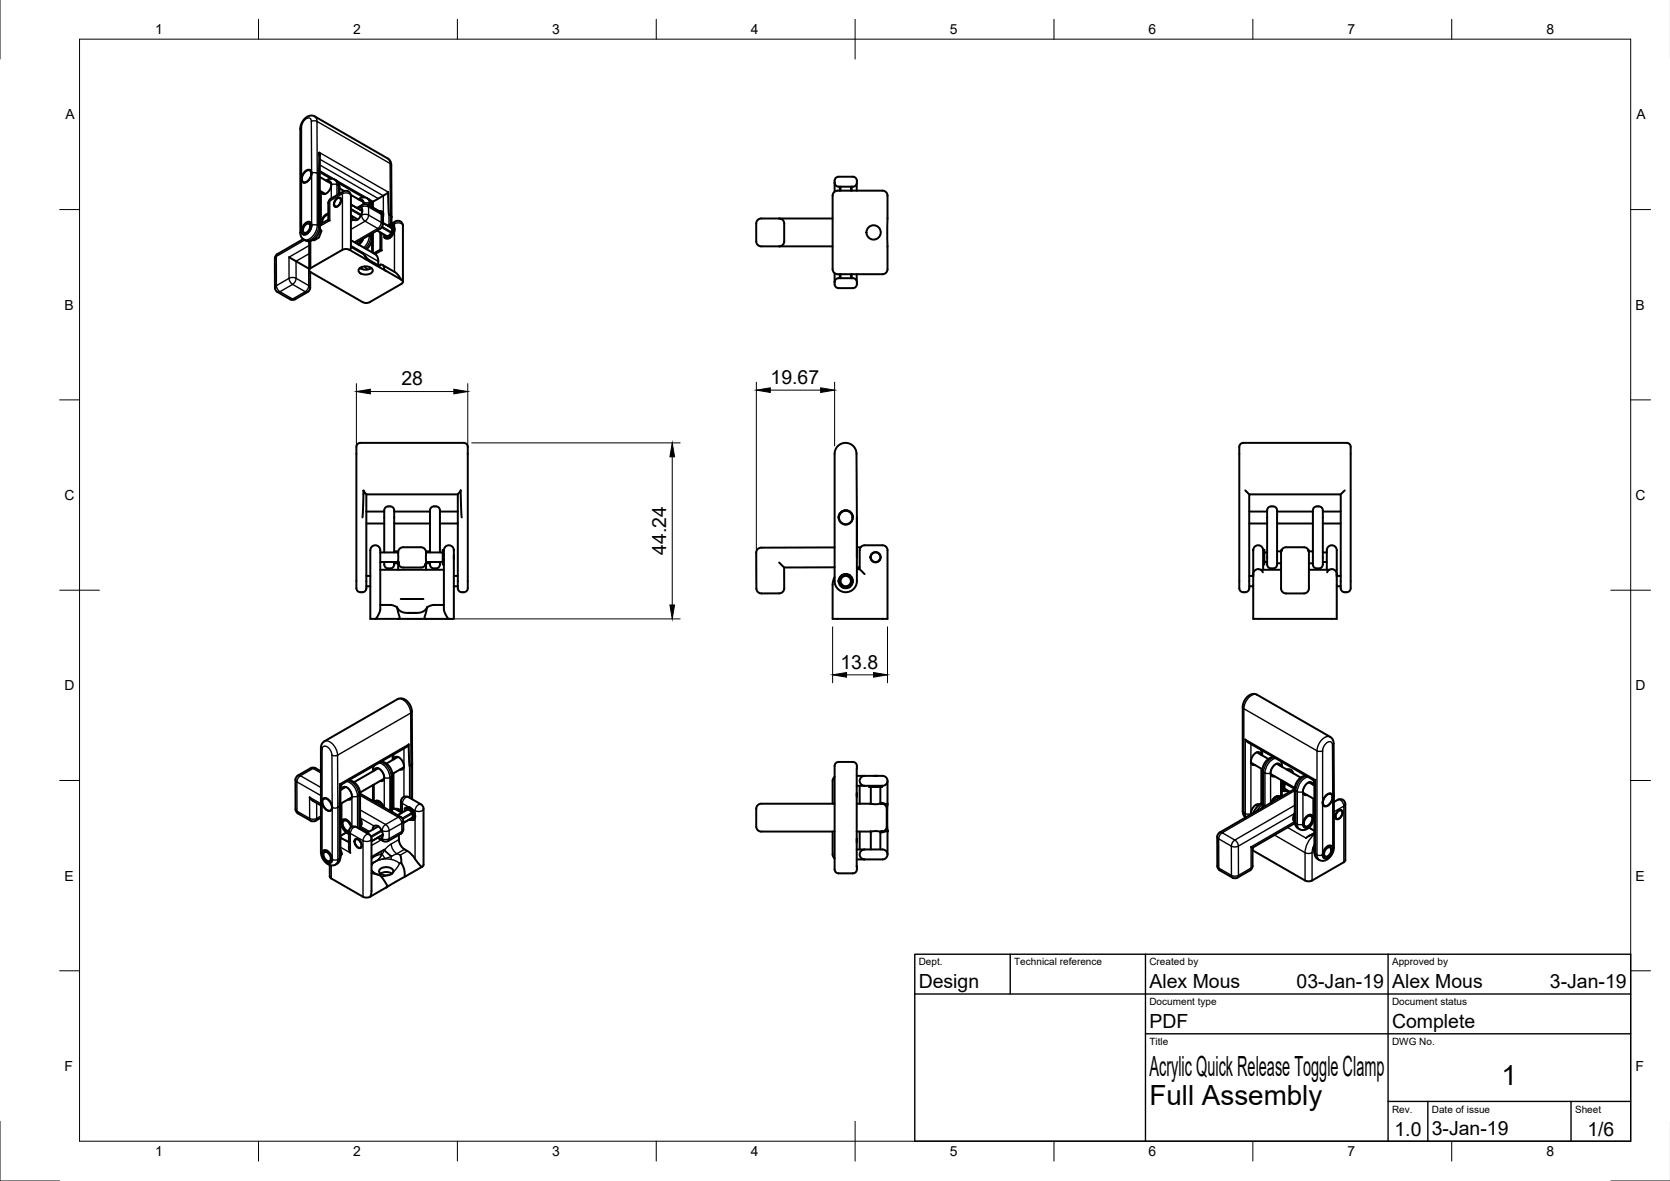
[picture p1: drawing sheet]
<svg xmlns="http://www.w3.org/2000/svg" width="420mm" height="297mm" viewBox="0 0 420 297" stroke-linecap="round" stroke-linejoin="round" font-family="sans-serif">
<!-- layer: Visible -->
<g fill="none" stroke="#000" stroke-width=".5">
<path d="M76.3 45.8l.2 .2M76.5 58.5l.6 .4M76.7 43.2a.93 .93 0 0 1 1.6 0 2.34 2.34 0 0 1-1.9 2.7 1.56 1.56 0 0 1 0-2.3zM76.7 56.2a.93 .93 0 0 1 1.6 0 2.34 2.34 0 0 1-1.9 2.8 1.56 1.56 0 0 1 0-2.4zM76.7 43.2a.88 .88 0 0 1 1.6 0 2.21 2.21 0 0 1-1.9 2.7 1.47 1.47 0 0 1 0-2.3zM76.8 56.6a.67 .67 0 0 1 1.2-.1 1.6 1.6 0 0 1-1.5 2 1.47 1.47 0 0 1 .3-1.9zM77.8 56.3l.6 .3M78 42.9l.3 .1M80.2 43.8l.1-5.5 .1 19.5-.6 1.5-1.1 1-1.1 .4-1.2-.5-.6-.6-.2-.9v-26.4l.2-1 .5-1 .7-.7 .9-.5h.6l.7 .2 18.8 11 .4 1.1 .1 13.2M80.4 57.8l.4 .2M80.5 57.5l.4 .6-.7 1.6-1.2 .8-.2-.2M80.5 56.5l2.1-1.2v-4.2l.2-.7 .4-.4 3.2-1.9a1.25 1.25 0 0 1 1.9 1.1v13.1l-.4 .5"/>
<path d="M80.5 44.5l2.8 1.7M80.5 43.3l2.8 1.7M80.5 48l1.3 .8M80.5 48v8.5M82 45.4l.7-.3 .7-.1 1.5 .6 .5 1v2.1M82.3 45.6a.9 .9 0 0 1 1 .4 .9 .9 0 0 1 0 1l-.5 .9a1.19 1.19 0 0 1-1.8 .6l-.2-.3M82.6 54a2.05 2.05 0 0 0-1.6 2.2M82.6 55.3l.4 .2M82.6 53.7l-.7 .3-.6 .6-.4 1-.1 .7M84.3 51.9l.3 .2M84.6 50a.67 .67 0 0 1 1.2 0 1.6 1.6 0 0 1-1.5 2 1.47 1.47 0 0 1 .3-2zM85.2 46l6.3 3.6"/>
<path d="M85.4 47.4l1.2 .7M85.5 49.8l.3 .2M85.5 49.8h-.5l-.6 .6a1.44 1.44 0 0 0-.1 1.5M85.5 49.8l.3 .6-.3 .8-.6 .6-.6 .1M88.3 49l3.2 1.9M88.3 51.4l2.9 1.7M88.3 54.2l1.7 1M89.8 52.3l1.7-.9h.7l3.5 1.9 .5 .8 .1 2.3-.2 .7-.4 .4-6.2 3.6M89.9 52.3h.1a.88 .88 0 0 1 1.1 .3 .88 .88 0 0 1-.1 1.1l-.9 1.4-.9 .3a.79 .79 0 0 1-.6-1M90.2 50.1l1.2-.5 1.3 .5 .7 .7 .2 1.3M90.5 50.3a.71 .71 0 0 1 1 .6v.5M93.3 50.7l.3 .2"/>
<path d="M93.6 58.8l-.2 2.2-.5 1-.7 .7M93.6 52.1l2.8 1.6M93.6 50.9v1.2M93.6 58.7v4.8M95.4 53.1a.85 .85 0 0 1 1 .3 .85 .85 0 0 1 0 1l-.1 .4M95.7 58.5v4.3l-1.6 .9M96.3 56l2.1 1.2M96.4 49.2l-2.8 1.7M96.4 49.2h.1M96.4 49.2l1.2-.9 .3 5.7M96.7 59v.7M96.9 59.8l-.2-.1 1.3 .2"/>
<path d="M96.9 59.8l.4 .2 .6-.1M97.6 56.8l1.9-1.1a1.25 1.25 0 0 1 1.9 1.1v14.1M97.7 56.9h1.2M98.2 54.2l.3 .4M98.3 56.8l.6 .1M98.4 57.2h.1M98.4 57.2l.2 .5-.1 .7-.4 .6-.6 .4-2.6-1.4M98.5 54.6v1.7M98.9 56.9h.1M99.1 58.6l-1 1.2M99.1 57l-.2-.1v1.5M99.1 58.5l-.2-.1-1.1 1.4"/>
<path d="M99.1 57.1l.2 .6-.2 .7M196 55h-4.5a1.25 1.25 0 0 0-1.2 1.2v4.5a1.25 1.25 0 0 0 1.2 1.3h4.5M196 55h13.5M196 55a1.25 1.25 0 0 1 1.3 1.2v4.5a1.25 1.25 0 0 1-1.3 1.3M210 46a1 1 0 0 0 1 1M210 48.2l.7-.2h11.3a1.25 1.25 0 0 1 1.3 1.2v18.5a1.25 1.25 0 0 1-1.3 1.3h-11.3a1.25 1.25 0 0 1-1.2-1.3v-18.5zM211 47h3.6M211.3 47v1M211.5 47v1M214.1 47v1M214.3 47v1M214.6 47a1.26 1.26 0 0 0 1.1-1.3 1.26 1.26 0 0 0-1.2-1.2h-3.5a1.03 1.03 0 0 0-1 1v2.7"/>
<path d="M215.5 46.2v1.8M72.7 64.7l5.1 2.9M76.3 60.1l-6.5 3.8-.5 .5-.1 .6v7.4l.1 .6 .5 .4 3.2 1.9 .6 .1 .6-.1 3.2-1.9 .5-.4 .1-.7v-3.9M77.8 60.7v7.2M79.1 60.1l.3 .1M87.9 62.8l4.1 2.4M87.9 62.8l-1.1-.2-.7 .2-7.9 4.6-.3 .3v.5l13.3 7.8 .7 .2 1.1-.2 8-4.6 .4-.5-.4-.5M88.3 60.4l6.4 3.8 .4 1.1 .1 1.4M88.3 62.1l3.1 1.8 .8 1v.3h-.2M90.4 67.6a2.35 2.35 0 0 1 3.4 .3 1.55 1.55 0 0 1-2.1 1.2 1.37 1.37 0 0 1-1.5-1.2zM90.5 67.4a2.7 2.7 0 0 0 2.9 0M91.1 60.2l-.3 .6-.8 .6"/>
<path d="M91.3 60.1l-.4 .7-.7 .7M91.4 60l-.5 .9-.7 .6M91.8 64.3l1.1 1.1 2.7 1.5M92 65.2l5 2.8M95.5 66.8a.72 .72 0 0 1 .9 0 .72 .72 0 0 1 .2 .8l.4 .4M95.7 62.8l.4 .2M96.2 66.6l3.3 2 1.5 1.8M97 68l4 2.4M196 62h13.5M210 68.7v2.8a1.07 1.07 0 0 0 1.1 1h3.2a1.26 1.26 0 0 0 1.4-1.2 1.26 1.26 0 0 0-1.1-1.3h-3.6a1.03 1.03 0 0 0-1 1M211.3 69v1M211.5 69v1"/>
<path d="M214.1 69v1M214.3 69v1M215.5 69v1.7M211 112a2.75 2.75 0 0 1 2.9-.3 2.75 2.75 0 0 1 1.6 2.4l.1 32.1a2.8 2.8 0 0 1-2.8 2.8 2.8 2.8 0 0 1-2.8-2.8v-32.1a2.75 2.75 0 0 1 1-2.1zM312.1 111.7l.7-.3h26a1.07 1.07 0 0 1 1 1.1v35.4a1.26 1.26 0 0 1-1.2 1.1 1.26 1.26 0 0 1-1.3-1.1v-23.6h-23v23.6a1.26 1.26 0 0 1-1.2 1.1 1.26 1.26 0 0 1-1.3-1.1v-35.5zM92.2 124.3v23.4a1.26 1.26 0 0 1-1.2 1.4 1.26 1.26 0 0 1-1.3-1.1v-35.6a1.07 1.07 0 0 1 1-1h26a1.07 1.07 0 0 1 1 1.1v35.2a1.26 1.26 0 0 1-1.1 1.4 1.26 1.26 0 0 1-1.4-1.1v-23.7M92.2 124.3l-.7-1-.3 6.8M92.2 128.7h4.5M92.2 131.7h4.5M92.2 124.3h23M93.4 137.7a1.25 1.25 0 0 1 1.4-.5 1.25 1.25 0 0 1 .9 1.2v15l-.4 1.1-.7 1.1-1.4 .1v-17.3zM95.7 138.9h4.5"/>
<path d="M96.7 138.9v-10.3a1.26 1.26 0 0 1 1.1-1.4 1.26 1.26 0 0 1 1.4 1.2v10.5M99.2 138.7h1M99.2 128.7h9M99.2 131.7h9M107.2 138.7h1M107.2 138.9h4.2M108.2 138.9v-10.3a1.26 1.26 0 0 1 1.1-1.4 1.26 1.26 0 0 1 1.4 1.2v10.5M110.7 128.7h4.5M110.7 131.7h4.5M111.4 139.2v1.9M111.7 138.3h-.3v.9h.3M114.2 138.3h.1"/>
<path d="M114.2 139.7v.9M114.2 138.3v2.3M114.2 138.4a1.25 1.25 0 0 0-1.3-1.3 1.25 1.25 0 0 0-1.2 1.3v14.9l.5 1.5 .7 .9M115.2 124.3l.7-1 .3 6.8M210 137.7h-18.5a1.25 1.25 0 0 0-1.2 1.3v9a1.25 1.25 0 0 0 1.3 1.3l4.5-.1a1.25 1.25 0 0 0 1.2-1.2v-5.3M211 130.2a1.8 1.8 0 0 1 1.8-1.8 1.8 1.8 0 0 1 1.8 1.8M216.5 137.7h-.9M313.3 123.3l1 1M314.3 128.7h4.5M314.3 131.7h4.5M315.3 138.4a1.25 1.25 0 0 1 1.3-1.3 1.25 1.25 0 0 1 1.2 1.3v4.9M315.3 138.3h.1"/>
<path d="M315.3 138.3v6.1M317.8 138.3h.3v.9M317.8 139.2h.3v1.9h-.3M318.1 138.9h.7M319.1 127.7a1.25 1.25 0 0 1 1.4-.4 1.25 1.25 0 0 1 .8 1.1v13.5a1.26 1.26 0 0 1-1.2 1.1 1.26 1.26 0 0 1-1.3-1.1v-13.5zM321.3 138.7h1M321.3 128.7h9M321.3 131.7h9M322.3 138.7l.1-.3-.1 9.6a1.25 1.25 0 0 0 1.3 1.3h4.5a1.25 1.25 0 0 0 1.2-1.3l-.1-9.6 .1 .3M322.4 138.3l-.1 .4zM329.2 138.3l.1 .4zM329.3 138.7h1"/>
<path d="M329.3 138.7l-.3-.6-.6-.4-4.8-.1a1.25 1.25 0 0 0-1.3 1.1M330.6 127.7a1.25 1.25 0 0 1 1.4-.4 1.25 1.25 0 0 1 .8 1.1v13.5a1.26 1.26 0 0 1-1.2 1.1 1.26 1.26 0 0 1-1.3-1.1v-13.5zM332.8 128.7h4.5M332.8 131.7h4.5M332.8 138.9h1M338.3 123.3l-1 1M92.2 144.9h1M92.2 147.5h1M94.4 155.7h5.7M95.7 141.4h4.5M95.7 143.3h16M95.7 152.2h2.5"/>
<path d="M96.7 141.4v.3a1.26 1.26 0 0 0 1.1 1.4 1.26 1.26 0 0 0 1.4-1.1v-.6M98.2 152.2l1.7 .5M98.2 152.2h.2M99.2 141.7h1M99.9 152.7l.7 2.6-.1 .3-.4 .1M99.9 152.7l.5 .7 .6 .5 1.7 .3M100.1 155.7h7.1M100.2 141.4l.1 .6zM100.2 141.4l.1 .6-.1-.3M100.2 141.4v-2a1.51 1.51 0 0 1 1.2-1.8h4.5a1.56 1.56 0 0 1 1.3 1.9v1.9M100.2 141.7v1.6M100.2 141.7l.4 .7 .8 .3h4.8l.7-.4 .3-.6"/>
<path d="M100.8 150.7h5.7M102.7 154.2h2M107.2 141.7h1M107.2 141.4l-.1 .6 .1-.3M107.2 141.4l-.1 .6zM107.2 141.4h4.2M107.2 141.7v1.6M107.2 155.7h5.7M107.5 152.7l-.7 2.7 .1 .2 .3 .1M107.5 152.7l-.5 .7-.7 .5-1.6 .3M108.2 141.4v.3a1.26 1.26 0 0 0 1.1 1.4 1.26 1.26 0 0 0 1.4-1.1v-.6M109 152.2h.1"/>
<path d="M109.1 152.2l-1.6 .5M109.1 152.2h2.6M111.7 141.1h-.3v.9h.3M114.2 140.6v15.1h-1.3M114.2 144.9h1M114.2 147.5h1M196 141.5l1.3 1.2M210 142.7h-12.7M211.9 144.6h1.8l.9 1.6-.9 1.5h-1.8l-.9-1.5zM212.9 144.4h.1M215.6 143.2h.7v-4.8a1.25 1.25 0 0 1 1.2-1.3h4.5a1.25 1.25 0 0 1 1.3 1.3v17.3h-13.8v-8.6l.5-1.9M215.6 140.2h.1"/>
<path d="M216.3 143.2l1.2 1.2M216.3 142.7h-.7M314.3 147.5h1M315.3 144.6h.1M315.3 144.4v.2M315.3 144.6v.3h-1M315.3 144.6v11.1h21v-11.1M317.2 143.3h5.1M317.7 144l-.5-.7-.8-.1-.8 .4-.3 .8M318.1 141.1v.9h-.3M318.1 141.4h.7M321.3 141.7h1"/>
<path d="M329.3 141.7h1M329.3 143.3h5.2M332.8 141.4h1M333.8 143.3v-4.9a1.25 1.25 0 0 1 1.3-1.3 1.25 1.25 0 0 1 1.2 1.3v6M333.9 144l.5-.7 .8-.1 .8 .4 .3 .8M336.3 144.6h.1M336.3 144.4v.2M336.3 144.6v.3h1M336.3 147.5h1M80.7 194l-1.6-.9h-.7l-3.4 2-.5 .4-.2 .6 .1 7.4 .1 .6 .5 .5 3.5 1.9h.6l1.6-.8M85.6 197.4l-.1-.2-.1 5.7M86 197.2l-.3 1.2"/>
<path d="M86 198.5a.9 .9 0 0 1 .8-.7 .9 .9 0 0 1 .9 .6l.6 .8a1.19 1.19 0 0 1-.4 2l-.4-.1M87 197.9l-1.4 .8M87.7 196.3l1.1 .2 .9 .8 .7 1.2 .2 1.1M90.6 199.6l10.2 5.9 .6 .7v2.7l-.6 .8-3.4 2h-.7l-1.7-1M90.6 199.6l-.1 8.9M93.8 197.5v4M94.1 192.6l-.3 1.4M94.2 193.8a.9 .9 0 0 1 .8-.6 .9 .9 0 0 1 .9 .5l.5 .8a1.19 1.19 0 0 1-.4 2l-.3-.1M95.1 193.2l-6 3.5M95.8 191.6l.9 .1 .9 .6 .6 .9 .5 1.1v9l-.2 .9M96.6 195.8l-6 3.5M98.8 189.9v1.2"/>
<path d="M98.8 194.6v8.7M99.1 191a.89 .89 0 0 1 .8-.7 .89 .89 0 0 1 .9 .5l.6 .8a1.22 1.22 0 0 1-.4 2h-.4M100.1 190.4l-2.9 1.6M101.6 193l-2.9 1.7M103 192.7l-.2-5.5-.5 .6-16.7 9.6M103.7 192.1l-.3 .4M103.7 192.1l-.1-13.6-.8-1.7-.7-.7-.8-.4-.6-.1-.7 .3-18.8 10.9-.5 1.3 .1 26.5 .2 1 .6 1 .9 .7 .9 .4 .7-.1 .9-.5 .4-.6 .2-.7v-18.4M103.7 192.1v8.9M210 195.4l-.4 .4-.1 .6v5.7M210.3 191.9l.7-.3 3.7 .1 .7 .3 .2 .6v26.3l-.3 .5-.5 .2-3.8 .1a1.07 1.07 0 0 1-1-1v-26.1zM215.5 195.1h6.5a1.25 1.25 0 0 1 1.3 1.3 1.25 1.25 0 0 1-1.3 1.2h-1.6M215.5 199.4v1"/>
<path d="M216.3 197.6v4.5M217.5 195.1a1.25 1.25 0 0 0-1.2 1.3 1.25 1.25 0 0 0 1.2 1.2M218.7 197.6v.3h3.2v-.3M219.1 197.9l-.1 4.2M219.9 195.1h.3M220.2 197.6h-4.7M220.3 195.1h.1M220.3 197.6v.3M220.4 195.1h.3M221.5 197.9v4.2M223.3 196.4v5.7M313.3 186l.7 .7 16.7 9.6 .1 18.7 .2 .6 .5 .5 .8 .4h.8l1.3-.7 1-1.5 .2-1.2v-13.1l-.1-13-.2-1-.6-.7-18.4-10.6-.7-.2-1 .2-.9 .7-.7 1-.3 1.2v26.5l.2 .9 .5 .6"/>
<path d="M314.7 191.8l2.9 1.7M316.2 189.2l2.9 1.7M317.2 189.8a.89 .89 0 0 0-.7-.7 .89 .89 0 0 0-.9 .6l-.6 .8a1.22 1.22 0 0 0 .4 1.9h.3M317.6 188.8v1.2M317.6 193.5v8.4M319.7 194.7l6.1 3.5M320.4 190.4l-.8 .2-.9 .7-.7 .9-.3 1-.1 8.8 .3 1M321.2 192.1l6.1 3.5M322.2 192.7a.9 .9 0 0 0-.8-.7 .9 .9 0 0 0-.9 .6l-.6 .8a1.19 1.19 0 0 0 .4 1.9h.4M322.2 191.5l.3 1.3M322.5 196.3v4M322.5 198.3l.1 .4"/>
<path d="M322.6 198.8l1.5 .1M322.6 197.2l.3 .2M322.6 197.3l-.1 .6M322.8 198.8l.1 .1M322.9 197.4v1.5M322.9 198.9h.6M323 196.6l-.3 .6M323.3 196.8l-.4 .6M323.4 198.5h.1M323.4 198.5l1.1 .7M323.5 196.9v.1a1.41 1.41 0 0 0-.1 1.5M323.7 193.5a1.25 1.25 0 0 1 1.7 1"/>
<path d="M325.7 198.4l-19.1 11.2-.4 .9 .1 7.3 .1 .6 .5 .5 3.2 1.8 .6 .2 .6-.2 3.2-1.8 .5-.5 .1-.6v-4.6M327.8 199.4l2.9 1.6M328.6 195.1l-.9 .2-.7 .5-.7 .9-.4 1-.2 9M329.3 196.8l1.4 .8M330.3 197.3a.9 .9 0 0 0-.8-.6 .9 .9 0 0 0-.9 .5l-.5 .9a1.19 1.19 0 0 0 .4 1.9l.3-.1M330.4 196.1l.2 1.4M331 196.2l-.3 .1M334.6 199.5l.3 .2M77.9 200.5l.7 .8 2.1 1.3M81.3 200.9a1.55 1.55 0 0 1 2 1.2 1.38 1.38 0 0 1-.2 1.9 2.23 2.23 0 0 1-1.8-3.1zM81.3 214a1.55 1.55 0 0 1 2 1.2 1.38 1.38 0 0 1-.2 1.9 2.23 2.23 0 0 1-1.8-3.1zM81.3 201a1.46 1.46 0 0 1 2 1.1 1.3 1.3 0 0 1-.3 1.8 2.11 2.11 0 0 1-1.7-2.9z"/>
<path d="M81.7 214.3a1.5 1.5 0 0 1 1.3 2.3 1.5 1.5 0 0 1-1.3-2.3zM81.8 200.7l-.3 .2M82.3 214l-.6 .3M83 217.6v2.8l.1 .4 8.2 4.8 .7 .2 1.1-.2M83.4 203.7l-.2 .1M83.6 216.2l-.6 .4M85.6 211.1v-.5l2.2 1.2M85.6 213.7l.5 1-.5 .6M85.6 205.4h.1M85.7 206.6l.2 .9 .5 1.1 .6 .7 .8 .5M86 214.8l-.4 .2M86.3 206.1a2.17 2.17 0 0 0 .2 2.4l.6 .6 .7 .2"/>
<path d="M86.3 206.1h.6l.7 .4 .5 .6 .4 .9M87 206.1l-.5 .3M87.1 209.4l-1.5 .8M87.8 209.1a1.25 1.25 0 0 1 1.9-1.1l3.1 1.8 .6 .8 .1 13.5-.4 1.5M87.8 209.1v4.3l.3 1.1M88.3 208.1a1.73 1.73 0 0 0-1.8-1.7 1.82 1.82 0 0 0 1.3 2.7M88.5 200.5l-2.9 1.7M89.4 211a1.5 1.5 0 0 1 1.3 2.3 1.5 1.5 0 0 1-1.3-2.3zM89.5 211.1h.4l.5 .3 .5 1.1v.5l-.4 .3-.9-.6a1.45 1.45 0 0 1-.1-1.6zM89.7 211l-.2 .1M90.6 208.2l2 1.1M90.6 205.7l.1 .1"/>
<path d="M90.7 205.8a1.46 1.46 0 0 1-.1 2.1M90.9 213.1l-.2 .1M91 207.3l-.4 .2M93.5 219.6l.9 .2a3.6 3.6 0 0 1 2.6 2.3l.4 .7-.3 .4M93.8 208.7a.82 .82 0 0 1 .9-1.1l.6 .3 .7 .9 .3 1-.1 .8a.69 .69 0 0 1-1.1 .1M93.8 219.2l1.5 .8M94.3 201.7a1.32 1.32 0 0 1 2 .8l.2 .5M94.3 201.8a1.32 1.32 0 0 1 2 .8l.2 .4M94.4 201.8a1.38 1.38 0 0 1 1.9 1.1M94.8 201.4l-.2 .1M95.2 207.8l-2.9 1.7M95.6 218.7a2.26 2.26 0 0 1 3.4 .4l-.2 .5-.7 .4a2.54 2.54 0 0 1-2.7-.7z"/>
<path d="M95.7 219.7a2.7 2.7 0 0 1 2.9 0M96.3 209.9l-2.8 1.7M96.7 213.7l-3.2 1.8M98.6 204l.2 .3M98.7 203.5l.6-.1 1.6 .9M98.7 203.3l.6 .1M99.5 203.5a1.24 1.24 0 0 1 1.4 .5M100.1 205l2.3-1.3h.3l.6 .3 .4 .7 .1 .7-.2 .4M100.3 203.6l-.3 .2M100.4 210a3.7 3.7 0 0 0 2.5 4.3l.9 .9 1.9 2.5 .5 .3M100.5 217.2a.38 .38 0 0 1 .5-.2 .38 .38 0 0 1 .2 .4l.5 1.4 .1 1.5h.3M100.7 215.1l.3 1.9"/>
<path d="M100.9 204.6v-3a1.25 1.25 0 0 1 1.8-1.1l3.2 1.8 .6 .8 .1 14.4-.4 .5M101.8 203.3v.7M103 203.2l1.1 1.4M103.2 203.1l-1.4 .2 .7-.3 .6 .1M103.2 203.2l1.1 1.2M103.6 205.8l-2.1 1.2M103.6 205.8h.1M104.1 206.2h-.7M104.2 206.1l-.1 .1M104.3 204.6l.2 .8-.2 .5M104.3 204.5l-.2 .1v1.6M104.3 206l-1.4 .2"/>
<path d="M106.2 218l-4.1 2.3M209.5 209.2v5.7l.1 .6 .4 .4M210 202.1h-18.5a1.25 1.25 0 0 0-1.2 1.3v4.5a1.25 1.25 0 0 0 1.2 1.3h18.5M215.5 217.9h.1M215.5 213.7h6.5a1.25 1.25 0 0 1 1.3 1.2 1.25 1.25 0 0 1-1.3 1.3h-6.5M215.5 209.2h3.5M215.5 202.1h3.5M215.5 210.9l.1 .8M215.6 211.7l-.1 .2M215.6 211.2v.5zM216.3 209.2v4.5M217.5 213.7a1.25 1.25 0 0 0-1.2 1.2 1.25 1.25 0 0 0 1.2 1.3"/>
<path d="M219 209.2l1.2-.2 1.6 .2M219 202.1l1.2 .2 1.6-.2M219 209.2l.1 4.5M221.5 201.9l1.2 .2 .5 .4 .1-.4M221.5 209.2v4.5M221.8 209.2l.3-.1zM221.8 202.1l.3 .1zM221.8 202.1a1.25 1.25 0 0 1 1.3 1.3v4.5a1.25 1.25 0 0 1-1.3 1.3M223.3 202.1v7.1l-.1-.4-.5 .4-1.2 .2M223.3 209.2v5.7M314.7 204.7h.2M314.8 213l.3 .2"/>
<path d="M316 202.4l.5 .3M316.9 202.3a2.01 2.01 0 0 0-2.2 2.2v.3M317.6 201.9l-.6 .4M317.6 202.4l-.5-.2-.4 .3-.8 .9-.6 1.1M317.7 202.5l-.2 .7M317.8 202.9l-.2 .2M321.5 200.2l.3 .2M321.9 200.7a1.39 1.39 0 0 0-1.9 1.1M322 200.6a1.33 1.33 0 0 0-2 .9l-.1 .3M322.1 200.6l-.5-.4-.7 .2-.7 .6-.4 .9M325.4 206.1l.3 .3M325.7 204.5a1.69 1.69 0 0 0 0 2.2"/>
<path d="M325.8 207l-10.7 6.2M327.8 207.6l.5 .2M328.6 205.4l.7-.4h.7a1.69 1.69 0 0 1-.1 2.2l-.8 .8-.9 .1a1.7 1.7 0 0 1 0-2.2zM328.7 205.6a.77 .77 0 0 1 1.4 0 1.95 1.95 0 0 1-1.6 2.3 1.3 1.3 0 0 1 0-2zM329.3 208.2l1.4 .7M329.3 205l.5 .2M330.3 213.6l.4 .3M330.6 201v4.7l-.2 1-.7 1.1-1.2 .8-1.2 .1-1.1-.7-.5-1.3M330.6 202.7h.1M330.6 202.9l.1 .3M330.7 209.5l-1.4 .8M330.7 209.9l-.9 .1-1.2 .8"/>
<path d="M330.7 212.5l-.4 1.1 .4 .6M330.7 204.2h-.1M330.7 202.3l-.1 .3M332.8 215l.6 .4M332.9 202.5l.3 .2M333.6 200a.93 .93 0 0 1 1.6 0 2.34 2.34 0 0 1-1.9 2.8 1.56 1.56 0 0 1 0-2.4zM333.6 213.1a.93 .93 0 0 1 1.6 0 2.34 2.34 0 0 1-1.9 2.8 1.56 1.56 0 0 1 0-2.4zM333.7 200.1a.88 .88 0 0 1 1.5 0 2.21 2.21 0 0 1-1.9 2.6 1.47 1.47 0 0 1 0-2.2zM333.7 213.4a.67 .67 0 0 1 1.2 0 1.6 1.6 0 0 1-1.5 2 1.47 1.47 0 0 1 .3-2zM334.1 212.8l.6 .4M335.6 201.7a1.97 1.97 0 0 1 2.2-.5l.5 .4 .2 .6-.1 14.3-8.3 5-.7 .2-1.1-.2-13.2-7.7M336 205.8l.3 .1"/>
<path d="M336.6 204a.67 .67 0 0 1 1.1 0 1.6 1.6 0 0 1-1.5 2 1.47 1.47 0 0 1 .4-2zM337.2 203.7l.3 .1M337.5 203.9h-.6l-.5 .5a1.42 1.42 0 0 0-.1 1.5M337.5 203.9l.2 .5-.2 .8-.6 .7h-.6M97.1 223.2l-4 2.4M102.1 220.3l-5 2.9"/>
<circle cx="219.8" cy="58.5" r="1.8"/>
<circle cx="212.8" cy="130.2" r="1.7"/>
<circle cx="212.8" cy="130.1" r="1.8"/>
<circle cx="212.8" cy="146.2" r="1.3"/>
<circle cx="212.8" cy="146.2" r="1.8"/>
<circle cx="220.3" cy="140.1" r="1.2"/>
<circle cx="220.3" cy="140.1" r="1.3"/>
</g>
<!-- layer: Visible Narrow -->
<g fill="none" stroke="#000" stroke-width=".35">
<path d="M75.9 32v26.1M75.9 32l-.3 .4M78.3 30.5l.1 13.1M78.3 30.5a.76 .76 0 0 0-.3-.8 .76 .76 0 0 0-.9 .1 2.72 2.72 0 0 0-1.2 2.2M79.2 29.3l.4 .5 .1 .7-.7-.1-.7 .1M80.3 38.3l17.3 10M97.6 39.9l.4 .5 .1 .7 .3 .4M75.9 58.1l-.3 .4M78.4 43.6v13.1a2.38 2.38 0 0 1-2 2.3l-.5-.4v-.5M78.4 43.6l.7-.2 .7 .2v13.1l.4 .2M78.4 56.7l.7-.2 .7 .2a3.8 3.8 0 0 1-3 3.7l-.4-.2M80.2 56.9a3.8 3.8 0 0 1-3 3.7l-.4-.2"/>
<path d="M80.2 56.9l.3 .4M80.5 41.5l14.7 8.5M80.5 40l15.9 9.2v6.9M80.5 43l13.4 7.7v1.6M80.6 48.1l-.1 .2M80.8 48.2v7.9M80.8 56.1v.2M80.8 56.1l-.3 .3M81.2 54.9l.1 .1M82.3 45.6a.75 .75 0 0 1 .8 .1 .75 .75 0 0 1 .3 .8M83 50.6v4.9l-2.5 1.4M83 50.6l3.1-1.9v14.1"/>
<path d="M83 50.6l-.4 .5M83.2 50l-.2 .6M83.4 46.5v3.4M83.4 46.5l.7-.2 .7 .2M84.2 45.2a1.4 1.4 0 0 1 .6 1.3M84.5 45.4a1.4 1.4 0 0 1 .6 1.3M84.8 46.5l.3 .2M84.8 46.5v2.6M85.1 46.7v2.2M85.1 46.7l.3 .4M85.5 49.8l.3 .2M85.5 51.2h.1"/>
<path d="M85.6 49.9l.2 .1M85.6 50.9l.1 .1M86.4 48.1l-.2 .6a1.5 1.5 0 0 1 2.1 .5M88.3 51.4l2.9 1.7M88.3 52.5l2.6 1.5M88.3 52.8l2.5 1.4 .2-.1M89 55.3l-.7 .4M90.5 50.3a.75 .75 0 0 1 .7 .1 .75 .75 0 0 1 .3 .7M91 52.1v.2M91 52.1l-.2 .1M91 53.8v.3M91 54.1l.1 .7 .8 .8"/>
<path d="M91.2 51.5l-.2 .6M91.5 51.1v.3M91.5 51.1l.7-.1 .7 .1M91.9 55.6l-3.6 2.1M91.9 55.6l3.1 1.9M92.3 49.9a1.4 1.4 0 0 1 .6 1.2M92.5 51.5l.2 .6M92.7 50.1a1.4 1.4 0 0 1 .6 1.2M92.7 59.2l.2 .1M92.7 52.1v2M92.7 52.1l3.2 1.8M92.7 52.1l-1-.2-.7 .2"/>
<path d="M92.7 54.1l3.2 1.8M92.7 54.1l-.3 1-.5 .5M92.7 54.1l-1-.2-.7 .2M92.9 51.1l.4 .2M92.9 51.1v.6M92.9 59.1v.2M92.9 59.3l-.4 1.6-1 1.4M93.3 58.9v.6l-.4-.2M93.3 51.3v.6M93.3 51.3l.3 .5M93.6 59.9l-.3-.4-.4 1.6-1 1.4M93.9 58.6v5"/>
<path d="M95 57.5l-5.9 3.4M95 57.5h.7M95.7 53.3l.2 .6M95.7 58.5v.1M95.9 53.9v2M95.9 53.9l.4 .5M95.9 55.9l-.3 1.1-.6 .5M95.9 55.9l.4 .5M96 57.2l2.4 1.4M96.1 58.7v4.3l-1.7 .9M96.2 57l2.3 1.4M96.3 56.1l2.2 1.3"/>
<path d="M96.3 56l2.1 1.2M97.1 60h.1M98.2 54.2l-.1-13.1-18.4-10.6 .1 13.1 .4 .2v13.1M98.2 54.2v2.2M98.2 54.2l-.3-.2v2.6M98.3 56.8l.9-.5v1M99.2 58v10.4M99.5 55.7l-.3 .6a1.5 1.5 0 0 1 2.2 .5M69.5 64.5v7.3M69.5 64.5l-.3 .5M69.5 71.8l-.3 .6M69.5 71.8l.2 .7 .7 .9"/>
<path d="M69.8 63.9l-.3 .6M70.4 73.4h-.6M70.4 73.4l3.2 1.8M72.7 70l-3.2 1.8M72.7 70l.2 .7 .7 .8M73.6 71.5l-3.2 1.9M73.6 71.5l3.2 1.9M73.6 75.2l-.6 .1M73.6 75.2l.6 .1M74.5 70l3.2 1.8M74.5 70l-.4 1-.5 .5M74.5 70l-1.1-.2-.7 .2"/>
<path d="M76.6 60.4l-7.1 4.1M76.8 73.4l-3.2 1.8M76.8 73.4h.6M77.7 71.8l-.4 1.1-.5 .5M77.7 71.8l.3 .5M77.8 63.8l-3.3 1.9v4.3M77.8 61.7l-5.1 3v5.3M77.8 67.5l-.1 4.3M77.9 60.6l-.1 .3M78.2 60.6v6.8M88.3 61.8l6.9 3.9M90.7 67.3l-.1 .2"/>
<path d="M90.9 67.2h.1M91 67.2l-.3 .3M91 67.2l.3 .6M91 67.1v.1M91.4 60l-.6 1.1-.6 .4M91.7 67l.9 .8-.9-.8M93.3 67.3v.2M100 175.9a2.89 2.89 0 0 1 3.2 2.5l.1 .9M103.3 179.3l-18.4 10.6 .1 13.2 .4-.2v13.1M103.3 179.3l.1 13.2-.4 .2v7.9M103.6 178.9l-.3 .4M316.3 174.7a2.89 2.89 0 0 0-3.2 2.6l-.1 .9-.3-.4"/>
<path d="M74.3 196.1l.4 .6M74.7 196.6l6 3.5M74.7 196.6v7.4M75 195.1h.6M75.6 195.1l5.1 3M75.6 195.1l-.5 .5-.4 1.1M78.1 193.2l.7 .1M78.8 193.3l-3.2 1.8M78.8 193.3l1.9 1.1M79.4 193.2l-.6 .1M80.7 188.1l.3 .4M81 188.5v26.2a2.38 2.38 0 0 0 2.1 2.4l.4-.5 .1-.4"/>
<path d="M81 188.5a.76 .76 0 0 1 .4-.8 .76 .76 0 0 1 .9 .1 2.72 2.72 0 0 1 1.2 2.1M81.6 186.4a2.89 2.89 0 0 1 3.2 2.6l.1 .9-.7 .2-.7-.2M83.5 189.9l.1 13.2M85.7 198.4l.1 .2M85.8 197.3l.1 .1M86 198.5a.92 .92 0 0 1 .9-.7 .92 .92 0 0 1 .9 .6l.5 .9 .2 .9M87.2 196.6a4 4 0 0 1 2.8 3.6M87.5 196.3a4 4 0 0 1 2.8 3.7l.3-.4M93.8 193.7l.1 .2M94.1 197.3v4.3M94.2 193.8a.92 .92 0 0 1 .8-.6 .92 .92 0 0 1 .9 .6l.6 .8 .2 1M95.3 191.9a4 4 0 0 1 2.8 3.7l-.7 .1-.7-.1"/>
<path d="M95.7 191.7a4 4 0 0 1 2.7 3.7l.3-.4M96.7 195.6v7.5M98.1 195.6l.3-.2v8.1l-.3 .2zM99.1 189.7v1.3M99.1 194.4v8.9M101.6 188.2v12.2M102.8 187.2l-17.3 10M103.4 192.5v8.3M314.7 187.1v17.5M317.3 188.6v1.2M317.3 193.3v8.8M317.6 193.8l.3 .4"/>
<path d="M317.9 194.2v8.2l.4 .2M317.9 194.2l.4 .2M318.3 194.4v8.2M318.3 194.4l.7 .2 .7-.2M319.7 194.4v7.6M320.6 190.5a4 4 0 0 0-2.7 3.7M321 190.7a4 4 0 0 0-2.7 3.7M322.2 192.7a.92 .92 0 0 0-.9-.7 .92 .92 0 0 0-.9 .6l-.5 .9-.2 .9M322.2 196.1v4.4M322.5 192.5l-.1 .3M322.8 196.5l-.3 .1M323.4 197.1l2.3 1.4"/>
<path d="M323.4 198.5l1.1 .7M323.7 193.6l.8 .4M325.7 198.9l-18.2 10.6 3.2 1.8M325.7 198.5l.3 .4M326 198.9v8.2M326 198.9l.4 .2M326.4 199.1v8.2M326.4 199.1l.7 .2 .7-.2M327.8 199.1v8.2M328.7 195.2a4 4 0 0 0-2.7 3.7M329.1 195.4a4 4 0 0 0-2.7 3.7M330.3 197.3a.92 .92 0 0 0-.8-.6 .92 .92 0 0 0-.9 .6l-.6 .8-.2 1"/>
<path d="M330.6 197.2l-.1 .3M332.8 188.8v26.2l-.7 .2-.8-.2a1.41 1.41 0 0 0 .6 1.3M334.7 185.3a2.89 2.89 0 0 0-3.2 2.6l-.2 .9 .8 .2 .7-.2M335.2 187.4l.1 13.1M335.2 187.4a.76 .76 0 0 0-.3-.8 .76 .76 0 0 0-.9 .1 2.72 2.72 0 0 0-1.2 2.1M335.5 187l-.3 .4M74.4 203.5l.3 .5M74.7 204l.3 .6M74.7 204l3.2 1.8M77.9 205.8l.3 .6M79.7 202v3.8M79.7 205.8l-.3 .6"/>
<path d="M79.7 205.8l-1.1 .2-.7-.2M80.7 202.2l-2.8-1.7v5.3M80.7 205.2l-1 .6M80.7 214.3l.3 .4M83.3 217.7v3.2M83.6 203.1l.7 .2 .7-.2v13.1M83.6 203.1v13.1M83.6 216.2l.7 .1 .7-.1M85 216.2a1.4 1.4 0 0 1-.6 1.3M85.4 216l-.4 .2M85.4 216a1.4 1.4 0 0 1-.6 1.3M85.6 211h.1"/>
<path d="M85.6 215.6l-.2 .4M85.6 205h.1M85.6 202.9h.1M85.7 206.6l.3 .4M86 202v5M86 207a2.53 2.53 0 0 0 1.8 2.3M86.4 206.1h-.1M86.5 208.1l-.2 .1M87.1 209.4l-1.5 .9M87.8 209.1l.3 .5M88.1 209.6v4.9l-2.5-1.4M88.1 209.6l3.2 1.8v14.2"/>
<path d="M88.5 200.2v7.7M88.5 200.2l.7 .2 .8-.2M89.7 208a1.49 1.49 0 0 0-1.6 1.6M90 200.2l.3-.2v8.2l-.1 .1M90 200.2v8M90.6 207.8l-.3 .6M90.6 203.7l6.4 3.7M90.6 200l9.6 5.5M90.7 205.8l3.4 2M90.7 207.8l2.2 1.3M90.8 211.8h-.1M90.9 212.1h-.1"/>
<path d="M90.9 213.1l-.2 .1M91 213l-.2 .1M92.4 209.2l-.3 .2M92.8 209.8a1.49 1.49 0 0 0-1.5 1.6 1.5 1.5 0 0 0 2.2-.5M93.5 218.8v.1M93.5 217.1l.1 .3M93.5 218.9l.3 .3M93.6 217.4l-.1 .3M94.5 201.4v.1M95.9 214.9l-.2 .6-.6 .7-.9 .6-.7 .1M95.9 214.1v.8M95.9 214.9l-1.4 .4-1 .7"/>
<path d="M95.9 211.2l-2.4 1.5M96 210.9l.1 .1M96.1 209.1l-2.7 1.5M96.1 214.8l-1.1 1.5-.8 .5-.7 .2M96.1 208.9l-.1-.1-2.7 1.5M96.1 208.9v.3M96.1 214.8l.7 1.1M96.1 214.8l-.2 .1M96.1 210.7v.3M96.1 211l.3 .5M96.3 209.9l-2.8 1.7M96.7 213.7l.6 .7 1.2 1"/>
<path d="M96.8 213.8l-.7 1M96.8 213.8l1.7 1.6M96.8 215.9l-2.1 .7-1.2 1M97 207.4l.5 .5 .4 1M97 207.4l-.5 .5-.4 1M97.9 208.9v2.1M97.9 208.9l-1.1 .2-.7-.2M97.9 211l-.2 .5M97.9 211l-1.1 .2-.7-.2M97.9 203.8l.2-.1v.2M98.3 216.1l-1.4-.1-1.4 .3-1.2 .5-.7 .6M98.4 212.3l-1.6 1.5"/>
<path d="M98.4 212.3l.4 1.4 1 1M98.4 203.5v.6M98.5 215.4l-1.7 .5M98.5 215.4h.1M98.5 215.4l-.2 .7 1.1 .3 1.1 .8-.6 1.1-1 1M98.7 203.5h.1M98.7 203.1l-.3 .4M99.8 214.7l-1.3 .7M100.2 205.5l-3.2 1.9M100.2 205.5l.5 .5 .4 1.1M100.4 211.2l-2 1.1M100.8 205.5h-.6"/>
<path d="M100.9 201.6l.3 .5M101.1 207.1l-3.2 1.8M101.1 207.1v2M101.1 209.1l-.3 .6M101.1 209.1l-3.2 1.9M101.2 202.1v2.3M101.2 202.1l1.7 .9M101.5 206.6l-.4 .5M101.5 208.6l-.4 .5M101.8 213.6l-2 1.1M102.3 203.1h.1M102.5 214l-1.8 1.1-.9-.4"/>
<path d="M102.7 200.5a1.49 1.49 0 0 0-1.5 1.6M103.5 203.4l.9 .5v1.1M103.6 204.4l-2.4 1.4M103.7 204.7l-2.4 1.3M103.7 205.7l-2.2 1.3M104.4 205.7v10.3M105.9 202.3a1.49 1.49 0 0 0-1.5 1.6 1.5 1.5 0 0 0 2.2-.5M306.2 210.5l.4 .5M306.3 217.8l.3 .5M306.6 211v7.3M306.6 211l3.2 1.8M306.6 218.3l3.2 1.9"/>
<path d="M306.6 218.3l.3 .6M306.9 209.4h.6l-.7 .9-.2 .7M309.8 212.8v7.4M310.7 211.3l.5 .5 .4 1-.7 .2-1.1-.2M310.7 211.3l-.5 .5-.4 1M312.7 204l.7 1.6M313.3 204.6l-.4-.2v-26.2l18.4 10.6v26.2l-.3-.2M313.3 204.6v-18.6l17.7 10.2v18.6M313.3 204.6l.7 .2 .7-.2M313.3 204.6l.2 .9M314.7 204.6v.2M315.1 217.8l-.6 1.1"/>
<path d="M315.2 213.1v.8M317.6 202.4l-1.5 1.6M317.6 202l.3 .4 .1 .5M318.3 202.6l.1 .1M318.3 202.6v.2M320.6 210l7.7 4.5M321.8 200.3h.1M323.9 208.1l4.7 2.7M325.7 204.6l-14.1 8.2v7.4M325.7 206.7l-10.9 6.3v5.3l-3.2 1.9M325.7 202.5l-15 8.8M325.7 206.7l.3 .4"/>
<path d="M326 207.1l.4 .2M326 207.1a1.4 1.4 0 0 0 .6 1.3M326.4 207.3l.7 .1 .7-.1M326.4 207.3a1.4 1.4 0 0 0 .6 1.3M328.3 214.5l1.1 .2 .7-.2M328.3 214.5v7M329.3 208.2l1.4 .8M329.8 206.9l.2 .1M330 205h.1M330.1 214.5v7M330.4 205.8a2.38 2.38 0 0 1-2.1 2.4l-.4-.5-.1-.4M330.4 200.8v5"/>
<path d="M330.6 202.7h.1M330.6 205.4l-.2 .4M330.7 209.9a6.3 6.3 0 0 0-2.4 4.6M330.7 203.8h-.1M330.7 201.7h-.1M330.7 212.5l-.5 1.2-.1 .8M330.7 214.4l.3 .4M331 214.8a1.4 1.4 0 0 0 .6 1.3M335.3 213.5a2.38 2.38 0 0 1-2 2.4l-.5-.5v-.4M335.3 200.5v13M335.6 200l-.3 .5M335.6 204.2l2.5-1.5v14.2"/>
<path d="M335.6 213.1l-.3 .4M336 205.8l.3 .1M336.2 204.5l.1 .1M336.6 201.1a1.49 1.49 0 0 1 1.5 1.6l.4-.5M97.5 220.1l-1.6 .3M309.8 220.2l.3 .5M311.6 220.2l-.3 .5M311.6 220.2l-.7 .2-1.1-.2"/>
</g>
<!-- layer: Visible -->
<g fill="#000">
<circle cx="100.2" cy="141.4" r=".25"/>
<circle cx="107.2" cy="141.4" r=".25"/>
<circle cx="221.8" cy="202.1" r=".25"/>
<circle cx="221.8" cy="209.2" r=".25"/>
</g>
<!-- layer: Border -->
<g fill="none" stroke="#000" stroke-width=".25">
<path d="M0 -.1v15M20 9.9h390.3v277.1h-390.3zM65 4.8v5.1M115.1 4.8v5.1M165.1 4.8v5.1M215.1 4.8v10.1M265.2 4.8v5.1M315.2 4.8v5.1M365.2 4.8v5.1M15 52.7h5M410.3 52.7h5M15 100.6h5"/>
<path d="M410.3 100.6h5M15 148.4h10M405.3 148.4h10M15 196.3h5M410.3 196.3h5M15 244.2h5M410.3 244.2h5M0 282v15h15M65 287v5M115.1 287v5M165.1 287v5M215.1 282v10"/>
<path d="M265.2 287v5M315.2 287v5M365.2 287v5M405.3 297h14.9"/>
</g>
<!-- layer: TitleBlock -->
<path d="M230.2 240h180.1v47h-180.1zM230.2 250h180.1M254.2 240v10M288.2 240v47M349.2 240v47M288.2 260h122.1M349.2 277h61.1M359.2 277v10M395.3 277v10" fill="none" stroke="#000" stroke-width=".35"/>
<!-- layer: Dimensions -->
<path d="M89.7 96.5v15.6M93.2 98.5h21M117.7 96.5v15.6M190.3 96.1v49.9M193.8 98.1h12.7M210 96.1v16M118.7 111.4h52.4M169.1 114.9v37.3M102.1 155.7h69M209.5 157.7v14M223.3 157.7v14M213 169.7h6.8" fill="none" stroke="#000" stroke-width=".25"/>
<path d="M89.7 98.5l3.5-.6v1.2zM114.2 97.9l3.5 .6-3.5 .6zM190.3 98.1l3.5-.6v1.2zM206.5 97.5l3.5 .6-3.5 .6zM169.1 111.4l.6 3.5h-1.2zM168.5 152.2h1.2l-.6 3.5zM209.5 169.7l3.5-.5v1.1zM219.8 169.2l3.5 .5-3.5 .6z" fill="#000" stroke="#000" stroke-width=".25"/>
<g font-size="7">
<text x="289.2" y="270.5">Acrylic Quick Release Toggle Clamp</text>
<text x="377.8" y="272.9">1</text>
<text x="289.2" y="278">Full Assembly</text>
</g>
<g font-size="4.9">
<text x="101" y="96.9">28</text>
<text x="193.9" y="96.6">19.67</text>
<text x="167.6" y="139.6" transform="rotate(-90 167.6 139.6)">44.24</text>
<text x="211.5" y="168.2">13.8</text>
<text x="231.2" y="248.5">Design</text>
<text x="289.2" y="248.5">Alex Mous</text>
<text x="326.2" y="248.5">03-Jan-19</text>
<text x="350.2" y="248.5">Alex Mous</text>
<text x="390" y="248.5">3-Jan-19</text>
<text x="289.2" y="258.5">PDF</text>
<text x="350.2" y="258.5">Complete</text>
<text x="350.8" y="285.7">1.0</text>
<text x="360.2" y="285.5">3-Jan-19</text>
<text x="399.4" y="285.7">1/6</text>
</g>
<g font-size="3.5">
<text x="39" y="8.6">1</text>
<text x="88.9" y="8.6">2</text>
<text x="138.9" y="8.6">3</text>
<text x="188.9" y="8.6">4</text>
<text x="239" y="8.6">5</text>
<text x="288.9" y="8.6">6</text>
<text x="339" y="8.6">7</text>
<text x="389.1" y="8.6">8</text>
<text x="16.4" y="30">A</text>
<text x="411.7" y="30">A</text>
<text x="16.2" y="77.9">B</text>
<text x="411.5" y="77.9">B</text>
<text x="16.3" y="125.8">C</text>
<text x="411.5" y="125.8">C</text>
<text x="16.2" y="173.6">D</text>
<text x="411.5" y="173.6">D</text>
<text x="16.3" y="221.5">E</text>
<text x="411.5" y="221.5">E</text>
<text x="16.3" y="269.4">F</text>
<text x="411.5" y="269.4">F</text>
<text x="39" y="290.8">1</text>
<text x="88.9" y="290.8">2</text>
<text x="138.9" y="290.8">3</text>
<text x="188.9" y="290.8">4</text>
<text x="239" y="290.8">5</text>
<text x="288.9" y="290.8">6</text>
<text x="339" y="290.8">7</text>
<text x="389.1" y="290.8">8</text>
</g>
<g font-size="2.5">
<text x="231.2" y="242.8">Dept.</text>
<text x="255.2" y="242.8">Technical reference</text>
<text x="289.2" y="242.8">Created by</text>
<text x="350.2" y="242.8">Approved by</text>
<text x="289.2" y="252.8">Document type</text>
<text x="350.2" y="252.8">Document status</text>
<text x="289.2" y="262.8">Title</text>
<text x="350.2" y="262.8">DWG No.</text>
<text x="350.2" y="279.8">Rev.</text>
<text x="360.2" y="279.8">Date of issue</text>
<text x="396.3" y="279.8">Sheet</text>
</g>
</svg>
